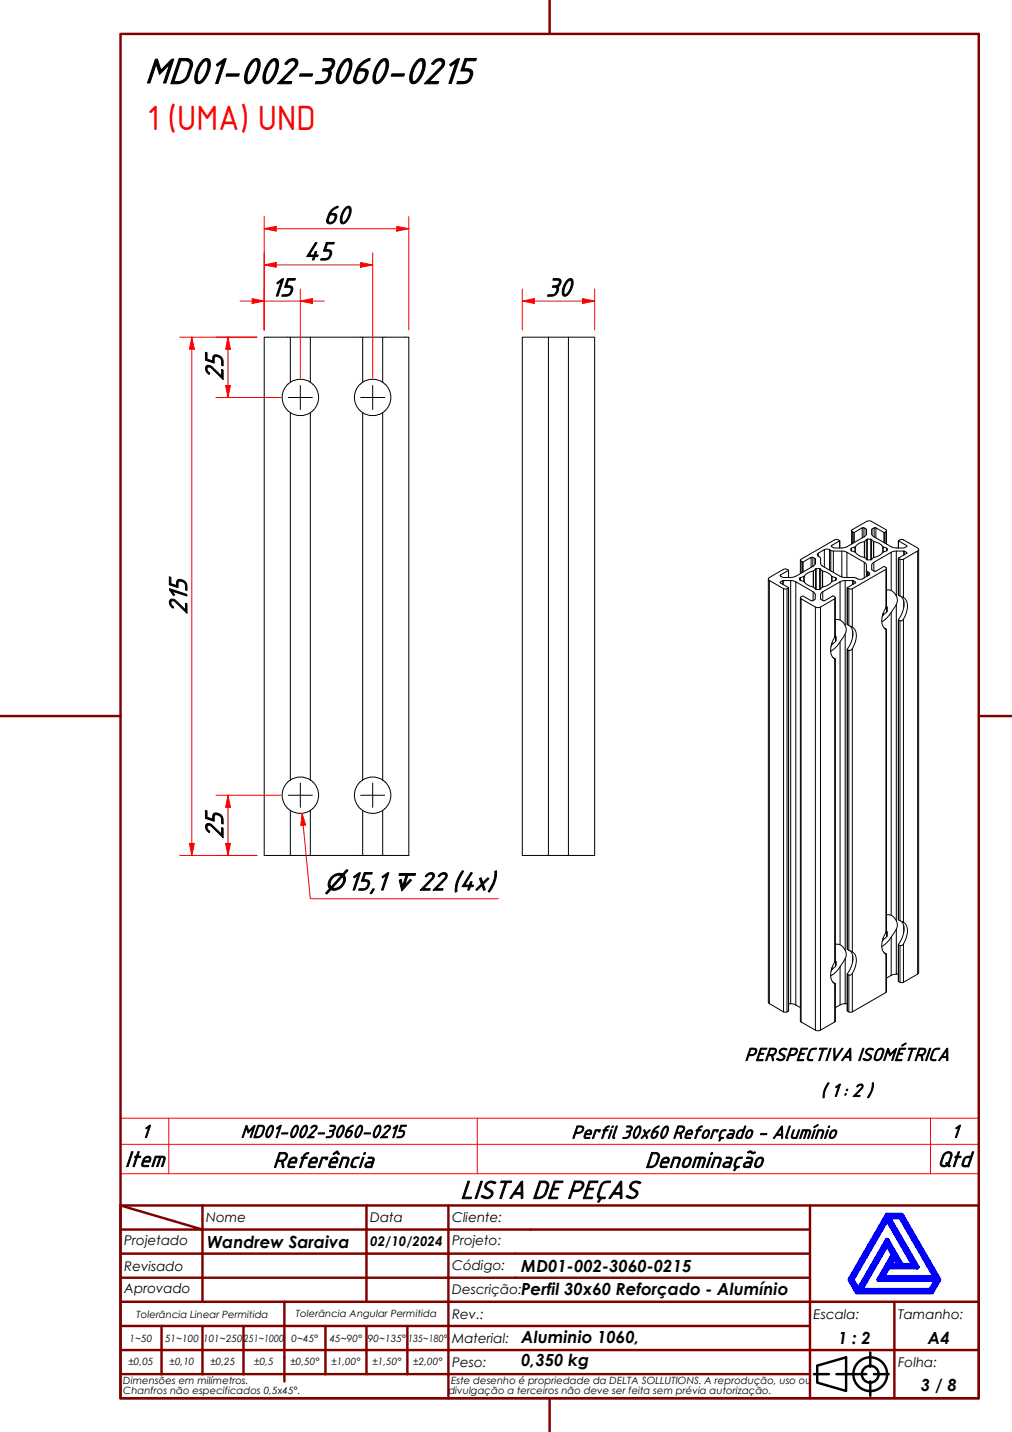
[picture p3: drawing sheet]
<svg xmlns="http://www.w3.org/2000/svg" width="210mm" height="297mm" viewBox="0 0 210 297" stroke-linecap="round" stroke-linejoin="round" font-family="sans-serif">
<!-- layer: Visible (ABNT) -->
<g fill="none" stroke="#000" stroke-width=".21">
<path d="M60.2 79.3a3.8 3.8 0 0 0 0 6.3M60.2 79.3v-9.4h-5.4v107.5h30v-107.5h-5.4v9.4M60.2 69.9h4.2M60.2 79.3a3.8 3.8 0 0 1 4.2 0M75.2 79.3a3.8 3.8 0 0 1 4.2 0M75.2 69.9h-10.8v9.4a3.8 3.8 0 0 1 0 6.3v76.2a3.8 3.8 0 0 1 0 6.3v9.3M79.4 69.9h-4.2v9.4a3.8 3.8 0 0 0 0 6.3v76.2a3.8 3.8 0 0 0 0 6.3v9.3M79.4 79.3a3.8 3.8 0 0 1 0 6.3M113.7 69.9h-5.4v107.5h15v-107.5h-5.4v107.5M117.9 69.9h-4.2v107.5M60.2 85.6v76.2M60.2 85.6a3.8 3.8 0 0 0 4.2 0"/>
<path d="M75.2 85.6a3.8 3.8 0 0 0 4.2 0M79.4 85.6v76.2M161.9 119.5v-.2l1.7-1v1.5v-1.5a.89 .89 0 0 0-1.1-.2l-2.9 1.7-.2 .3 .2 .3M161.9 119.3v.2M165.9 119.9l.1 .5M166 119.8l.7-.2v1M166 116.2v2.8M166.5 116.6l-.3-.2v2.5M166.6 116.6l-.1 2.1M166.7 119.6l.1 1.1M168.2 115.6h.4M168.2 117.7v-2.1l-1.6 1v2.1"/>
<path d="M168.7 118.5a2.85 2.85 0 0 0-1.9 1M168.7 118.5v3.3M168.7 118.4l.5-.4v4.2M169.1 117v-1.1v.9l-.2 .5-3.8 2.2a4.7 4.7 0 0 1-2.6 .3l-.6-.3M169.1 115.9l-.5-.3v1.9M169.2 118l.1-.1v4.4M169.3 117.9h.7M169.7 115.4v-.6l1.3-.8v3.7M169.7 114.8l-.2 .3 .2 .3M169.7 115.4l.5 .4v1l.2 .5 3.8 2.2a5.1 5.1 0 0 0 2.9 .3l1.3 .4 .5-.1 1.3-.8M170.1 118l-.1-.1v4.4M170.6 118.4v3.4"/>
<path d="M170.6 118.5a2.85 2.85 0 0 1 1.9 1M171 114l.5-.1 .6 .1M172.1 118.3v-4.3l.2 .2v4.2M172.3 114.2l.5 .1M172.5 113.2v.2M172.5 119.5l.1 1.1M172.5 119.5v1.2M172.6 119.6l.7 .2v.6M172.8 118.7v-4.4h1.8v5.4M173.3 119.8l.1 .5v-.4M174.2 112.2l-1.7 1v.2M174.2 112.2v1.5v-1.6a.92 .92 0 0 0-1.1-.1l-6.9 4-.2 .1 .2 .3"/>
<path d="M174.6 114.3l1.1 .3M175.7 119.8v-5.2l3.6 2v3.3M176.5 113.8v.4M176.5 114.2l.1 .1M176.6 114.3v-.6l.7-.2v1M176.6 113.7l-.1 .5M176.6 114.3l.7 .2M176.6 110.1v2.7M176.8 110.3l-.2-.2 .2-.2 2.9-1.7 .6-.2 .5 .2 2.9 1.7 .2 .1-.2 .3M177.1 110.5l-.3-.2v2.5M177.2 110.5l-.1 2.1M177.3 113.5l.1 1"/>
<path d="M177.3 114.5h.1M177.4 114.5a2.76 2.76 0 0 0 1.9 1.1M178.8 109.5h.4M178.8 111.6v-2.1l-1.6 1v2.1M179.3 116.6l.2 .2 .2 .4v2.4M179.3 112.3a2.65 2.65 0 0 0-1.9 1.1M179.3 112.3v3.4M179.3 112.3v3.3M179.3 115.6v.1M179.3 112.3l.5-.4v4.2M179.3 115.7l.5 .4M179.7 110.9v-1.1a1.62 1.62 0 0 1-.2 1.4l-3.8 2.2a4.7 4.7 0 0 1-2.6 .3l-.6-.3"/>
<path d="M179.7 109.8l-.5-.3v1.9M179.7 118.3l.2 .3M179.8 111.9l.1-.1v4.3M179.8 116.1h.1M179.9 111.8h.7v4.3M179.9 116.1h.7M180.2 118.7l.2 .3-.2 .3M180.2 119.3v-.6l-.3-.1v.9M180.6 111.8l.1 .1v4.2M180.7 111.9l.5 .4v3.4M180.7 116.1h-.1M180.8 110.9v-1.1l.5-.3v1.9"/>
<path d="M180.8 109.8a1.5 1.5 0 0 0 .2 1.4l3.8 2.2a4.7 4.7 0 0 0 2.7 .3l.5-.3M181.2 112.3v3.3M181.2 115.7l-.5 .4M181.2 112.3a2.65 2.65 0 0 1 1.9 1.1M181.2 115.6v.1M181.3 116.6l-.3 .2a1.5 1.5 0 0 0-.2 1.4l.5 .3h.4l1.6-1 .6 .3-.2 .3M181.3 116.6l3.5-2v7.9M181.3 116.6v1.8M181.3 109.5h.4M183.1 113.4l.1 1.1M183.1 114.5a2.76 2.76 0 0 1-1.9 1.1M183.1 113.4v1.1"/>
<path d="M183.2 113.5l.7 .2v.6M183.2 114.5h-.1M183.3 110.5l-1.6-1v2.1M183.4 112.6v-2.1l.3-.2v2.5M183.4 110.5l-.1 2.1M183.7 118.1v8M183.7 118.1l-6.9 4M183.9 117.9v7.9a4.1 4.1 0 0 0-.5 4.5l.5 .3-.6-.4M183.9 110.1v2.7M183.9 113.7l.1 .5M184 114.2l-.8 .3M184 113.8v.4"/>
<path d="M185.9 114.3l-1.1 .3M186.3 115.8v7.6l.4 .2M186.3 112.2v1.5M186.4 115.8v7.6M186.4 115.8l.3 .2v7.6M186.4 112.2v-.1a.92 .92 0 0 1 1-.1l2.9 1.7 .2 .3-.2 .3M186.7 116h.7M187.5 115.1v-.8h-1.6v9.3M187.5 114.3h.1M188 113.2v.2M188 113.4v-.2l-1.6-1v1.5M188 114.6v.2"/>
<path d="M188 114.8v-.2l-.4-.3v.8M188 114.8l-1.6 1M190.5 114v87.7l-.2 .4M159.4 120.1v87.8l.2 .3M161.9 120.7v.2M161.9 120.9l1.7 1v87.8M162.3 120.4l-.4 .3v.2M162.5 121.2v-.8h1.5v87.8M162.5 120.4l-.2 .8M162.5 122.1h.7M164 120.4l1.1 .3M165.9 120.3v-.4l.1 .5 .8 .3"/>
<path d="M166 124v87.8l.2 .2M166.8 120.7a2.85 2.85 0 0 0 1.9 1.1M168.7 122.8l.4 .4v1.1l-.5 .3h-.4l-1.6-1-.6 .3 .2 .3M168.7 124.6v-1.8l-3.6-2.1v87.8M168.7 121.8l.6 .5M169.1 125.9l.6 .2 .5-.2M170.6 121.8v-3.4l-.5-.4v4.2M170.6 121.8l-.5 .4-.8 .1M170.6 122.8l-.2 .1a1.54 1.54 0 0 0-.2 1.4l.5 .3h.4l1.6-1 .6 .3-.2 .3M170.6 122.8l3.6-2.1v7.9M170.6 122.8v1.8M172.5 120.7a2.85 2.85 0 0 1-1.9 1.1"/>
<path d="M172.5 133.5v.3M172.6 133.7l-.2 .3M172.6 133.3v.4M173.1 132.2v-8l-2.9 1.7v87.8l2.9-1.7v-8M173.1 136.7v62.8M173.2 132h.1M173.3 124v7.7a5.7 5.7 0 0 0-.8 4.3l.3 .4 .5 .3-.6-.3M173.3 128.5a2.19 2.19 0 0 1 2.1 1.4 2.19 2.19 0 0 1-.6 2.4l-.6 .8a5.3 5.3 0 0 1-1.9 2M173.3 136.7v62.4l-.2 .4M173.3 132l.1 .1M173.3 133.1l-.7 .6M173.3 132v1.1"/>
<path d="M173.4 132.1l-.1 1M173.4 120.3l-.9 .4M173.4 132.1v.8M174.2 133.1v62.9M175.3 120.4l-1.1 .3M175.3 131.5v65.6M175.7 121.9v7.6l.4 .2M175.7 134.7v62.2l.4 .2M175.7 121.9v7.7M175.7 121.9l.4 .2v7.6M176.1 129.7l.7 .4M176.1 122.1h.7"/>
<path d="M176.1 134.9v62.2M176.4 129.9a3.7 3.7 0 0 1-.2 4l-.5 .7 .4 .3M176.8 130.1a2.53 2.53 0 0 1 .6 3.1 2.29 2.29 0 0 1-1 1.7h-.3M176.8 122.1v8M176.8 134.6v62.8M176.8 121.2v-.8h-1.5v9.3M176.8 130.8v1.3M176.8 120.4h.2M177.4 120.7v.2M177.4 120.9v-.2l-.4-.3v.8M177.4 120.9l-1.7 1M183.1 127.4v.2"/>
<path d="M183.2 127.6l-.2 .3M183.2 127.2v.4M183.7 130.6v62.8M183.8 125.9h.1M183.9 122.4a2.18 2.18 0 0 1 2.1 1.3 2.18 2.18 0 0 1-.6 2.5l-.6 .8a5.3 5.3 0 0 1-1.9 2M183.9 130.6v62.4l-.2 .4M183.9 126.9l-.7 .7M183.9 125.9h.1M183.9 125.9v1M184 125.9l-.1 1M184 125.9v.9M184.8 127v62.9"/>
<path d="M185.9 125.4v65.6M186.3 128.6v62.2l.4 .2M186.4 128.6v62.2M186.7 123.6l.7 .3M186.7 128.8v62.2M187 123.8a3.6 3.6 0 0 1-.2 4l-.4 .7 .3 .3M187.4 123.9a2.54 2.54 0 0 1 .6 3.2 1.98 1.98 0 0 1-1.1 1.7h-.2M187.4 123.9v-7.9l2.9-1.7v87.8l-2.9 1.7v-8M187.4 128.4v62.9M187.5 124.7v1.3M60.2 161.8a3.8 3.8 0 0 0 0 6.3M60.2 168.1v9.3"/>
<path d="M60.2 168.1a3.8 3.8 0 0 0 4.2 0M60.2 161.8a3.8 3.8 0 0 1 4.2 0M75.2 168.1a3.8 3.8 0 0 0 4.2 0M75.2 161.8a3.8 3.8 0 0 1 4.2 0M79.4 161.8a3.8 3.8 0 0 1 0 6.3M79.4 168.1v9.3M173.1 199.5a4.1 4.1 0 0 0-.3 4.3l.3 .2M173.2 199.3h.1M173.3 195.9a2.12 2.12 0 0 1 2 3M173.3 199.3l.1 .1M173.3 199.3v1.1M173.4 199.4l-.1 1"/>
<path d="M173.4 199.4v.9M175.3 198.9v9.3h.4M175.3 198.9a10.9 10.9 0 0 1-3 3.5M176.1 197.1l.7 .3M176.4 197.3a3.7 3.7 0 0 1-.2 4l-.5 .7M176.8 197.4a2.53 2.53 0 0 1 .6 3.1 2.29 2.29 0 0 1-1 1.7l-.3 .1M176.8 198.2v1.3M183.1 194.8v.2M183.2 194.9l-.2 .4M183.2 194.6v.3M183.3 197.6l.6 .4-.2-.1M183.7 197.9v8l-6.9 4v-8"/>
<path d="M183.7 193.4a3.9 3.9 0 0 0-.3 4.2l.3 .3M183.8 193.2h.1M183.9 198v7.7l-.2 .2M183.9 189.7a2.13 2.13 0 0 1 2 3.1M183.9 193.2l.1 .1M183.9 194.3l-.7 .6M183.9 193.2v1.1M184 193.3l-.1 1M184 193.3v.8M184.8 194.4v7.9M185.9 192.8v9.3h.4M185.9 192.8a11.5 11.5 0 0 1-3 3.5"/>
<path d="M186.3 195.9v7.7l.4 .2M186.4 195.9v7.7M186.7 191a2.15 2.15 0 0 1 1.5 2.7l-.8 2.1M186.7 196.1v7.7M187 191.1a3.7 3.7 0 0 1-.2 4.1l-.4 .7 .3 .2M187.4 195.8l-.4 .3h-.3M187.5 192.1v1.2M159.6 208.2v-87.8l2.9 1.7v87.8M159.6 208.2l2.9 1.7M162.5 209.9h.7M163.6 209.7l-.4 .2M163.6 209.7v-87.8l-.4 .2v87.8"/>
<path d="M163.6 208.2h.4M164 208.2l1.1 .3M165.1 208.5l.9 .5M166.2 212v-87.8l2.9 1.7v87.8M166.2 212l2.9 1.7M169.1 213.7l.6 .1 .5-.1M172.5 200.9v.2M172.6 201l-.2 .4M172.6 200.7v.3M172.7 203.7l.6 .4-.2-.1M173.3 204.1v7.7l-.2 .2M173.3 200.4l-.7 .6"/>
<path d="M174.2 200.5v8M174.2 208.5l-.9 .5M175.3 208.2l-1.1 .3M175.7 202v7.7l.4 .2M175.7 202l.4 .3M176.1 209.9h.7M176.1 202.3v7.6M184.8 202.3l-.9 .6M185.9 202.1l-1.1 .2M186.7 203.8h.7"/>
</g>
<path d="M25 237.4h178v-5.4h-178v11.5M35 232v11.5M99 232v11.5M193 232v11.5M203 237.4v6.1h-178M25 243.5v6.5h178v-6.5" fill="none" stroke="#f00" stroke-width=".21"/>
<!-- layer: Borda A3/A4 (ABNT) -->
<g fill="none" stroke="#800000" stroke-width=".51">
<path d="M25 7h178v283h-178zM114 0v7M0 148.5h25M203 148.5h7M25 250l17 5h-17M25 250h178v40h-178zM42 255h34v5h17M42 255v15M42 250v5M76 250v5h17v5M93 250v5h75M168 250v20h-143"/>
<path d="M25 260h51v10M25 275h17M33.5 275v10M50.5 275h-8.5v10M59 270v16.6M67.5 275v10h-42.5M76 275v10h8.5M84.5 275v10M93 275h-42.5v10M93 260v5h-68M93 275v10h75M93 260h75"/>
<path d="M93 275h75M168 265h-75v10M185.5 270v10h17.5M203 270h-35v10h17.5v10M25 280h143v10M67.5 285h8.5M84.5 285h8.5v5M114 290v7"/>
</g>
<path d="M184 258l1.3 2.2-3 5.2h12l-1.3 2.2h-14.5zM184 252.8l5.5 9.7h-2.5l-3-5.3-6 10.4-1.3-2.2zM184 252h3l7.8 13.4-1.5 2.6h-15.5l-1.5-2.6zM184.2 252.4h2.6l7.3 12.6h-11.1l1.2-2.2h6zM185.5 260.6l1.1 1.9h-2.1z" fill="none" stroke="#00f" stroke-width=".99"/>
<!-- layer: 0 -->
<path d="M177.8 268h15.5" fill="none" stroke="#000" stroke-width=".21"/>
<g fill="none" stroke="#000" stroke-width=".51">
<path d="M168.8 285h3.1M169.5 283.3l6-1.8v7l-6-1.7zM173.5 285h6.2M180.5 280.5v3M180.5 286.5v3M181.3 285h3"/>
<circle cx="180.5" cy="285" r="3.5"/>
<circle cx="180.5" cy="285" r="1.75"/>
</g>
<!-- layer: Marca de centro (ISO) -->
<path d="M62.3 80v4.9M77.3 80v4.9M59.8 82.5h5M74.8 82.5h5M59.8 165h5M62.3 162.4v5.1M74.8 165h5M77.3 162.4v5.1" fill="none" stroke="#000" stroke-width=".21"/>
<path d="M39.8 174.9v2.5" fill="none" stroke="#f00" stroke-width=".21"/>
<path d="M39.3 174.9h1l-.5 2.5z" fill="#f00"/>
<path d="M39.8 69.9v2.5M39.3 174.9h1l-.5 2.5z" fill="none" stroke="#f00" stroke-width=".21"/>
<path d="M39.8 69.9l.5 2.5h-1z" fill="#f00"/>
<path d="M54.8 47.4h2.5M37.3 69.9h16M39.8 69.9l.5 2.5h-1zM39.8 72.4v102.5M37.3 177.4h16" fill="none" stroke="#f00" stroke-width=".21"/>
<path d="M54.8 47.4l2.5-.4v.9z" fill="#f00"/>
<path d="M54.8 47.4l2.5-.4v.9zM82.3 47.4h2.5" fill="none" stroke="#f00" stroke-width=".21"/>
<path d="M82.3 47l2.5 .4-2.5 .5z" fill="#f00"/>
<path d="M54.8 44.9v23.6M57.3 47.4h25M82.3 47l2.5 .4-2.5 .5zM84.8 44.9v23.6M52.3 62.4h2.5" fill="none" stroke="#f00" stroke-width=".21"/>
<path d="M52.3 61.9l2.5 .5-2.5 .6z" fill="#f00"/>
<path d="M52.3 61.9l2.5 .5-2.5 .6zM62.3 62.4h2.5" fill="none" stroke="#f00" stroke-width=".21"/>
<path d="M62.3 62.4l2.5-.5v1.1z" fill="#f00"/>
<path d="M54.8 60v8.5M54.8 55h2.5M62.3 60v18.5M49.8 62.4h2.5M54.8 62.4h7.5M62.3 62.4l2.5-.5v1.1zM64.8 62.4h2.5" fill="none" stroke="#f00" stroke-width=".21"/>
<path d="M54.8 55l2.5-.6v1z" fill="#f00"/>
<path d="M54.8 55l2.5-.6v1zM74.8 55h2.5" fill="none" stroke="#f00" stroke-width=".21"/>
<path d="M74.8 54.4l2.5 .6-2.5 .4z" fill="#f00"/>
<path d="M54.8 52.5v16M57.3 55h17.5M74.8 54.4l2.5 .6-2.5 .4zM77.3 52.5v26M47.3 174.9v2.5" fill="none" stroke="#f00" stroke-width=".21"/>
<path d="M46.8 174.9h1l-.5 2.5z" fill="#f00"/>
<path d="M46.8 174.9h1l-.5 2.5zM47.3 165v2.5" fill="none" stroke="#f00" stroke-width=".21"/>
<path d="M47.3 165l.5 2.5h-1z" fill="#f00"/>
<path d="M47.3 69.9v2.5M44.8 177.4h8.5M44.8 165h13.5M47.3 165l.5 2.5h-1zM47.3 167.5v7.4" fill="none" stroke="#f00" stroke-width=".21"/>
<path d="M47.3 69.9l.5 2.5h-1z" fill="#f00"/>
<path d="M47.3 69.9l.5 2.5h-1zM47.3 80v2.5" fill="none" stroke="#f00" stroke-width=".21"/>
<path d="M46.8 80h1l-.5 2.5z" fill="#f00"/>
<path d="M44.8 69.9h8.5M46.8 80h1l-.5 2.5zM47.3 72.4v7.6M44.8 82.5h13.5" fill="none" stroke="#f00" stroke-width=".21"/>
<path d="M62.7 168.7l.2 2.5" fill="none" stroke="#f00" stroke-width=".21"/>
<path d="M62.7 168.7l.7 2.4-1 .1z" fill="#f00"/>
<path d="M62.7 168.7l.7 2.4-1 .1zM62.9 171.2l1.5 15.2h39" fill="none" stroke="#f00" stroke-width=".21"/>
<path d="M108.3 62.4h2.5" fill="none" stroke="#f00" stroke-width=".21"/>
<path d="M108.3 62.4l2.5-.5v1.1z" fill="#f00"/>
<path d="M108.3 62.4l2.5-.5v1.1zM120.8 62.4h2.5" fill="none" stroke="#f00" stroke-width=".21"/>
<path d="M120.8 61.9l2.5 .5-2.5 .6z" fill="#f00"/>
<path d="M108.3 60v8.5M123.3 60v8.5M110.8 62.4h10M120.8 61.9l2.5 .5-2.5 .6z" fill="none" stroke="#f00" stroke-width=".21"/>
<text font-size="8.1" x="30" y="17.3">MD01-002-3060-0215</text>
<text font-size="7" fill="#f00" x="30.5" y="26.9">1 (UMA) UND</text>
<g font-size="5.7">
<text x="67.1" y="46.4">60</text>
<text x="63" y="53.9">45</text>
<text x="56.1" y="61.4">15</text>
<text x="113.1" y="61.4">30</text>
<text x="46.2" y="79" transform="rotate(-90 46.2 79)">25</text>
<text x="38.7" y="127.5" transform="rotate(-90 38.7 127.5)">215</text>
<text x="46.2" y="174" transform="rotate(-90 46.2 174)">25</text>
<text x="72.1" y="184.6">15,1</text>
<text x="86.9" y="184.6">22 (4x)</text>
<text x="95.5" y="248.6">LISTA DE PEÇAS</text>
</g>
<g font-size="4.9">
<text x="25.9" y="241.9">Item</text>
<text x="56.6" y="242.1">Referência</text>
<text x="133.8" y="242.1">Denominação</text>
<text x="194.4" y="242">Qtd</text>
</g>
<g font-size="4.8">
<text x="67.4" y="184.6">⌀</text>
<text x="81.4" y="184.6">↧</text>
</g>
<g font-size="4">
<text x="154.4" y="220">PERSPECTIVA ISOMÉTRICA</text>
<text x="170.2" y="227.4">( 1 : 2 )</text>
<text x="29.3" y="235.9">1</text>
<text x="49.9" y="236">MD01-002-3060-0215</text>
<text x="118.5" y="236.1">Perfil 30x60 Reforçado - Alumínio</text>
<text x="197.3" y="235.9">1</text>
</g>
<g font-size="3.5">
<text x="43" y="258.8">Wandrew Saraiva</text>
<text x="108.1" y="263.8">MD01-002-3060-0215</text>
<text x="108.1" y="268.6">Perfil 30x60 Reforçado - Alumínio</text>
<text x="108.1" y="278.7">Aluminio 1060,</text>
<text x="173.8" y="278.8">1 : 2</text>
<text x="192.5" y="278.8">A4</text>
<text x="108.1" y="283.4">0,350 kg</text>
<text x="191" y="288.6">3 / 8</text>
</g>
<g font-size="2.8">
<text x="42.8" y="253.5">Nome</text>
<text x="76.8" y="253.5">Data</text>
<text x="93.8" y="253.6">Cliente:</text>
<text x="25.8" y="263.6">Revisado</text>
<text x="25.8" y="258.3">Projetado</text>
<text x="76.8" y="258.4">02/10/2024</text>
<text x="93.8" y="263.3">Código:</text>
<text x="93.8" y="258.3">Projeto:</text>
<text x="25.8" y="268.3">Aprovado</text>
<text x="93.8" y="268.3">Descrição:</text>
<text x="93.8" y="273.5">Rev.:</text>
<text x="168.8" y="273.5">Escala:</text>
<text x="186.3" y="273.5">Tamanho:</text>
<text x="93.8" y="278.6">Material:</text>
<text x="93.8" y="283.5">Peso:</text>
<text x="186.3" y="283.6">Folha:</text>
</g>
<g font-size="2.1">
<text x="28.3" y="273.3">Tolerância Linear Permitida</text>
<text x="61.4" y="273.1">Tolerância Angular Permitida</text>
<text x="26.9" y="278.3">1~50</text>
<text x="34.2" y="278.3">51~100</text>
<text x="42.1" y="278.3">101~250</text>
<text x="50.5" y="278.3">251~1000</text>
<text x="60.5" y="278.3">0~45°</text>
<text x="68.4" y="278.3">45~90°</text>
<text x="76.3" y="278.3">90~135°</text>
<text x="84.7" y="278.3">135~180°</text>
<text x="25.6" y="287.1">Dimensões em milímetros.</text>
<text x="26.6" y="283.2">±0,05</text>
<text x="35.2" y="283.2">±0,10</text>
<text x="43.6" y="283.2">±0,25</text>
<text x="52.7" y="283.2">±0,5</text>
<text x="60.2" y="283.2">±0,50°</text>
<text x="68.7" y="283.2">±1,00°</text>
<text x="77.2" y="283.2">±1,50°</text>
<text x="85.7" y="283.2">±2,00°</text>
<text x="93.6" y="287.1">Este desenho é propriedade da DELTA SOLLUTIONS. A reprodução, uso ou</text>
<text x="25.6" y="289.2">Chanfros não especificados 0,5x45°.</text>
<text x="93" y="289.2">divulgação a terceiros não deve ser feita sem prévia autorização.</text>
</g>
</svg>
